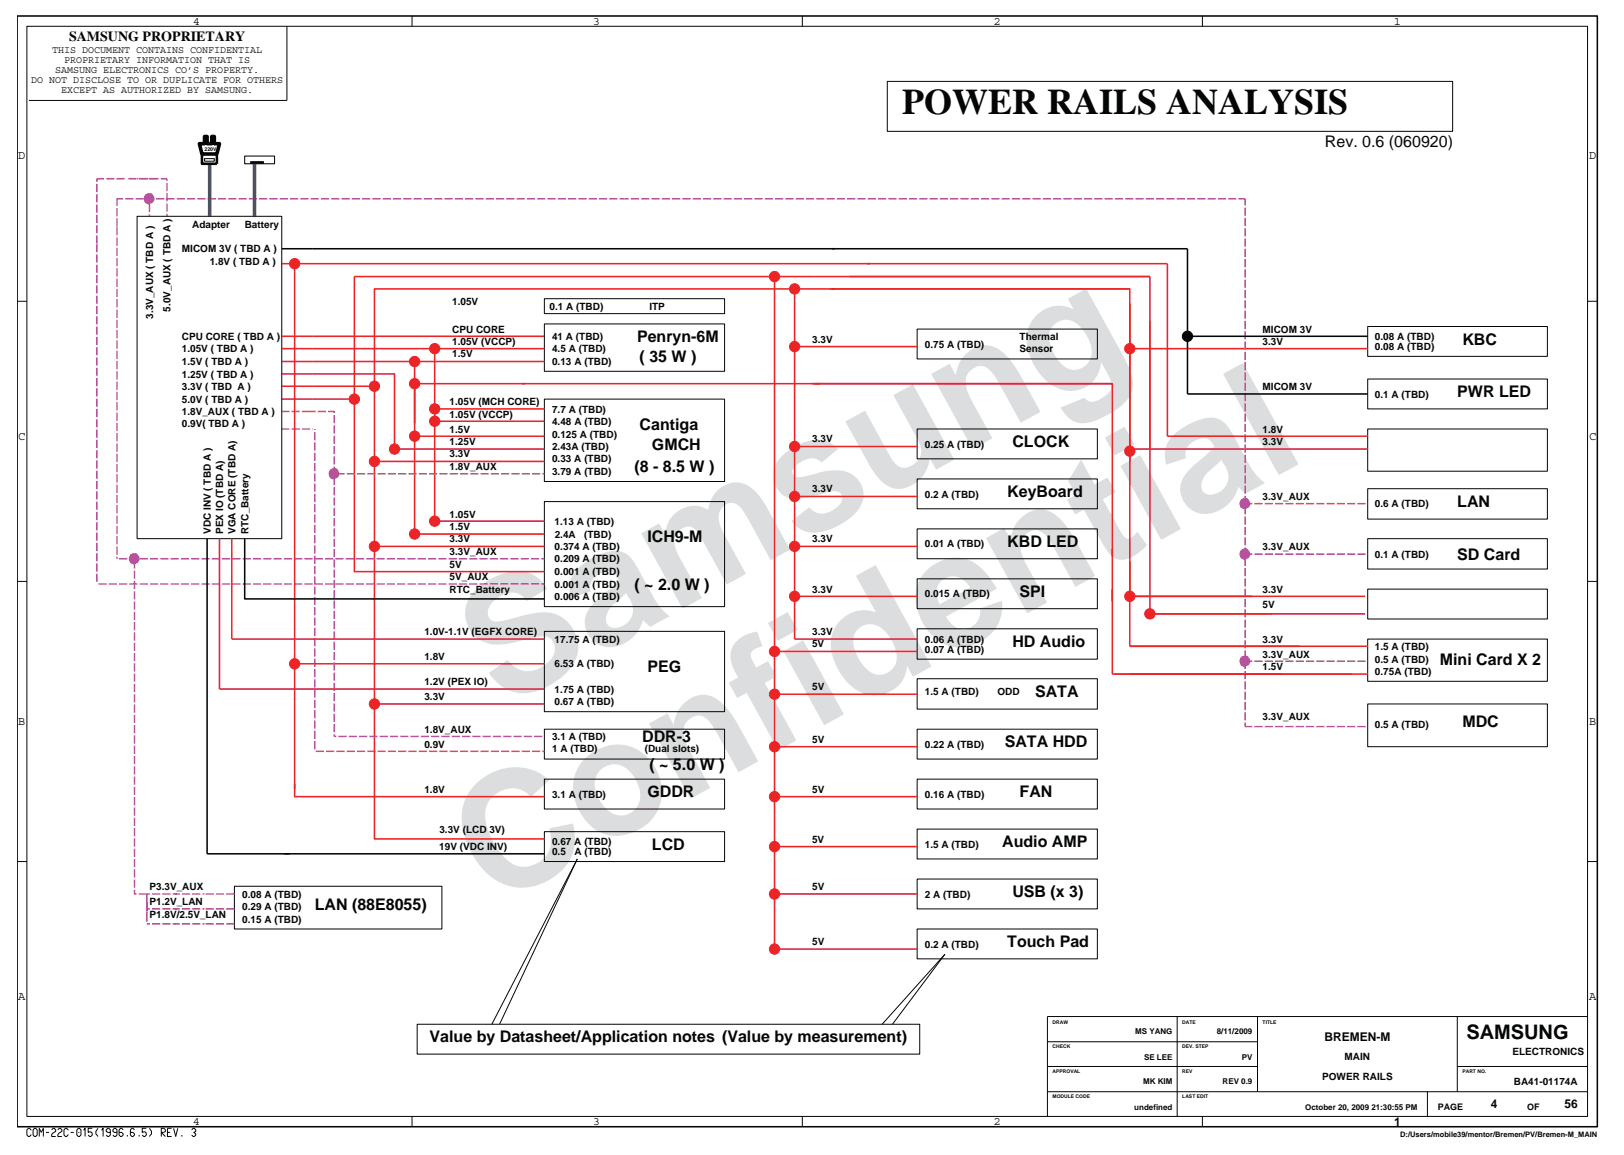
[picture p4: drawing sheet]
<svg xmlns="http://www.w3.org/2000/svg" width="267mm" height="190mm" viewBox="0 0 267 190" stroke-linecap="round" stroke-linejoin="round" font-family="sans-serif">
<path d="M2.8 2.6h259.9v182.7h-259.9zM46.3 40.9h149M195.3 55.3h29.6M46.8 140.4h42.7" fill="none" stroke="#040505" stroke-width=".25"/>
<g fill="none" stroke="#040505" stroke-width=".16">
<path d="M4.4 4.3h256.6v179.3h-256.6zM47.2 4.3v12.2h-42.4M67.8 2.6v1.7M131.9 2.6v1.7M145.9 13.4h93v8.2h-93zM197.7 2.6v1.7M2.8 49.5h1.6M89.5 53.3h29.6v7.7h-29.6zM150.8 54.1h29.6v4.9h-29.6zM224.9 53.7h29.5v4.9h-29.5zM261 49.5h1.7M89.5 65.6h29.6v13.6h-29.6z"/>
<path d="M150.8 70.5h29.6v4.9h-29.6zM150.8 78.7h29.6v5h-29.6zM224.9 70.5h29.5v7h-29.5zM224.9 62.3h29.5v4.9h-29.5zM2.8 95.6h1.6M89.5 82.5h29.6v17.2h-29.6zM150.8 95.2h29.6v4.9h-29.6zM150.8 87h29.6v4.9h-29.6zM224.9 80.4h29.5v4.9h-29.5zM224.9 88.6h29.5v5h-29.5zM224.9 96.9h29.5v4.9h-29.5zM261 95.6h1.7"/>
<path d="M89.5 103.8h29.6v13.2h-29.6zM89.5 119.9h29.6v4.9h-29.6zM150.8 111.6h29.6v5h-29.6zM150.8 119.9h29.6v4.9h-29.6zM150.8 103.4h29.6v5h-29.6zM224.9 115.7h29.5v7.1h-29.5zM224.9 105.1h29.5v6.9h-29.5zM89.5 128.1h29.6v4.9h-29.6zM89.5 136.7h29.6v5h-29.6zM150.8 128.1h29.6v4.9h-29.6zM150.8 136.3h29.6v4.9h-29.6zM2.8 141.7h1.6"/>
<path d="M150.8 144.5h29.6v4.9h-29.6zM150.8 152.7h29.6v5h-29.6zM261 141.7h1.7M68.6 168.4h82.6v4.9h-82.6zM172.2 175.3h34.6M172.2 179.5h88.8M172.2 171.3h34.6M193.6 167.1v16.5M206.8 167.1v12.4M234.7 179.5v4.1M239.6 175.3h21.4M239.6 167.1v12.4"/>
<path d="M261 167.1h-88.8v16.5M67.8 183.6v1.7M131.9 183.6v1.7M197.7 183.6v1.7"/>
</g>
<g fill="none" stroke="#ec2426" stroke-width=".25">
<path d="M46.3 55.3h43.2M46.3 59.4h43.2M46.3 43.4h96.7M46.3 57.3h43.2M68.2 59.4v28.4h21.3M71.5 57.3v28.4h18M127.4 45.5v110.5h23.4M130.7 47.5v57.6h20.1M130.7 57h20.1M134 45.5h-75.7v20.5M136.8 47.5h49M137.3 47.5h-75.7v16.4"/>
<path d="M185.8 57.3h39.1M46.3 63.5h15.3v12.4M46.3 61.5h18.6v12.3h24.6M46.3 65.6h12v28.4h31.2M61.6 75.9h27.9M61.6 75.9v39.8h27.9M68.2 71.7h21.3M71.5 67.2h18M71.5 69.3h18M130.7 73.4h20.1M185.8 73.8h39.1M61.6 89.8h27.9"/>
<path d="M130.7 89.8h20.1M130.7 98h20.1M130.7 81.6h20.1M48.4 107.1v2h41.1M48.4 109.1v20.6M127.4 107.1h23.4M127.4 114.1h23.4M185.8 106.3h39.1M48.4 128.9v2.1h41.1M127.4 139.2h23.4M127.4 122.8h23.4M127.4 131h23.4"/>
<path d="M127.4 147h23.4"/>
</g>
<g fill="none" stroke="#b8529f" stroke-width=".25">
<path d="M15.9 39.7v.1M19.2 34.2v1.4M19.2 35.9v1.4M19.2 37.3v1.4M19.2 39v1.4M20.3 32.7h-1.1v1.2M20.6 32.7h1.3M22.3 32.7h1.3M24 32.7h1.3M25.7 32.7h1.3M27.4 32.7h1.3M29.1 32.7h1.3"/>
<path d="M30.8 32.7h1.3M32.4 32.7h1.4M34.1 32.7h1.4M35.8 32.7h1.4M37.5 32.7h1.4M39.2 32.7h1.4M40.9 32.7h1.4M42.6 32.7h1.4M44.3 32.7h1.4M46 32.7h1.3M47.7 32.7h1.3M49.4 32.7h1.3"/>
<path d="M51.1 32.7h1.3M52.8 32.7h1.3M54.5 32.7h1.3M56.2 32.7h1.3M57.8 32.7h1.4M59.5 32.7h1.4M61.2 32.7h1.4M62.9 32.7h1.4M64.6 32.7h1.4M66.3 32.7h1.4M68 32.7h1.4M69.7 32.7h1.4"/>
<path d="M71.4 32.7h1.3M73.1 32.7h1.3M74.8 32.7h1.3M76.5 32.7h1.3M78.2 32.7h1.3M79.9 32.7h1.3M81.6 32.7h1.3M83.2 32.7h1.4M84.9 32.7h1.4M86.6 32.7h1.4M88.3 32.7h1.4M90 32.7h1.4"/>
<path d="M91.7 32.7h1.4M93.4 32.7h1.4M95.1 32.7h1.4M96.8 32.7h1.3M98.5 32.7h1.3M100.2 32.7h1.3M101.9 32.7h1.5M103.7 32.7h1.4M105.4 32.7h1.4M107.1 32.7h1.4M108.8 32.7h1.4M110.5 32.7h1.4"/>
<path d="M112.2 32.7h1.4M113.9 32.7h1.4M115.6 32.7h1.3M117.3 32.7h1.3M119 32.7h1.3M120.7 32.7h1.3M122.4 32.7h1.3M124.1 32.7h1.3M125.7 32.7h1.4M127.4 32.7h1.4M129.1 32.7h1.4M130.8 32.7h1.4"/>
<path d="M132.5 32.7h1.4M134.2 32.7h1.4M135.9 32.7h1.4M137.6 32.7h1.4M139.3 32.7h1.4M141 32.7h1.3M142.7 32.7h1.3M144.4 32.7h1.3M146.1 32.7h1.3M147.8 32.7h1.3M149.5 32.7h1.3M151.1 32.7h1.4"/>
<path d="M152.8 32.7h1.4M154.5 32.7h1.4M156.2 32.7h1.4M157.9 32.7h1.4M159.6 32.7h1.4M161.3 32.7h1.4M163 32.7h1.4M164.7 32.7h1.4M166.4 32.7h1.3M168.1 32.7h1.3M169.8 32.7h1.3M171.5 32.7h1.3"/>
<path d="M173.2 32.7h1.3M174.9 32.7h1.3M176.5 32.7h1.4M178.2 32.7h1.4M179.9 32.7h1.4M181.6 32.7h1.4M183.3 32.7h1.4M185 32.7h1.4M186.7 32.7h1.4M188.4 32.7h1.4M190.1 32.7h1.4M191.8 32.7h1.3"/>
<path d="M193.5 32.7h1.3M195.2 32.7h1.3M196.9 32.7h1.3M198.6 32.7h1.3M200.3 32.7h1.3M201.9 32.7h1.4M203.6 32.7h1.1v1.1M204.7 34.1v1.4M204.7 35.8v1.4M204.7 37.5v1.4M204.7 39.2v1.4M15.9 40.1v1.4"/>
<path d="M15.9 41.8v1.4M15.9 43.5v1.4M15.9 45.2v1.4M15.9 46.9v1.4M15.9 48.6v1.4M15.9 50.3v1.4M15.9 52v1.3M15.9 53.7v1.3M15.9 55.4v1.3M15.9 57.1v1.3M15.9 58.8v1.3M19.2 40.7v1.4"/>
<path d="M19.2 42.4v1.4M19.2 44.1v1.4M19.2 45.8v1.4M19.2 47.5v1.4M19.2 49.2v1.4M19.2 50.9v1.3M19.2 52.6v1.3M19.2 54.3v1.3M19.2 56v1.3M19.2 57.7v1.3M19.2 59.4v1.3M204.7 40.9v1.4"/>
<path d="M204.7 42.6v1.3M204.7 44.3v1.3M204.7 46v1.3M204.7 47.7v1.3M204.7 49.4v1.3M204.7 51.1v1.3M204.7 52.8v1.3M204.7 54.4v1.4M204.7 56.1v1.4M204.7 57.8v1.4M204.7 59.5v1.4M15.9 60.5v1.3"/>
<path d="M15.9 62.2v1.3M15.9 63.8v1.4M15.9 65.5v1.4M15.9 67.2v1.4M15.9 68.9v1.4M15.9 70.6v1.4M15.9 72.3v1.4M15.9 74v1.4M15.9 75.7v1.4M15.9 77.4v1.3M15.9 79.1v1.3M19.2 61v1.4"/>
<path d="M19.2 62.7v1.4M19.2 64.4v1.4M19.2 66.1v1.4M19.2 67.8v1.4M19.2 69.5v1.4M19.2 71.2v1.4M19.2 72.9v1.4M19.2 74.6v1.4M19.2 76.3v1.3M19.2 78v1.3M19.2 79.7v1.3M46.3 70.5h1.3"/>
<path d="M46.3 67.7h1.3M47.9 70.5h1.4M47.9 67.7h1.4M49.6 70.5h1.4M49.6 67.7h1.4M51.3 70.5h.1M51.8 70.5v.2M51.8 71v1.4M51.8 72.7v1.4M51.8 74.4v1.4M51.8 76.1v1.4M51.8 77.8v1.4"/>
<path d="M51.8 79.5v1.4M55.3 77.9h1.4M57 77.9h1.4M58.7 77.9h1.3M60.4 77.9h1.3M62.1 77.9h1.3M63.8 77.9h1.3M65.5 77.9h1.3M67.2 77.9h1.3M68.9 77.9h1.3M70.5 77.9h1.4M72.2 77.9h1.4"/>
<path d="M73.9 77.9h1.4M75.6 77.9h1.4M77.3 77.9h1.4M79 77.9h1.4M80.7 77.9h1.4M82.4 77.9h1.4M84.1 77.9h1.3M85.8 77.9h1.3M87.5 77.9h1.3M89.2 77.9h.3M204.7 61.2v1.4M204.7 62.9v1.4"/>
<path d="M204.7 64.6v1.4M204.7 66.3v1.4M204.7 68v1.3M204.7 69.7v1.3M204.7 71.4v1.3M204.7 73.1v1.3M204.7 74.8v1.3M204.7 76.5v1.3M204.7 78.2v1.3M204.7 79.8v1.4M15.9 80.8v1.3M15.9 82.5v1.3"/>
<path d="M15.9 84.2v1.3M15.9 85.9v1.3M15.9 87.6v1.3M15.9 89.2v1.4M15.9 90.9v1.4M15.9 92.6v1.4M15.9 94.3v1.4M16.2 96h1.3M17.9 96h1.3M19.2 81.4v1.3M19.2 83.1v1.3M19.2 84.8v1.3"/>
<path d="M19.2 86.4v1.4M19.2 88.1v1.4M19.2 89.8v1.4M19.2 91.5v.4M19.6 91.9h1.3M19.6 96h1.3M21.3 91.9h1.3M21.3 96h1.3M23 91.9h1.3M23 96h1.3M24.7 91.9h1.3M24.7 96h1.3"/>
<path d="M26.4 91.9h1.3M26.4 96h1.3M28 91.9h1.4M28 96h1.4M29.7 91.9h1.4M29.7 96h1.4M31.4 91.9h1.4M31.4 96h1.4M33.1 91.9h1.4M33.1 96h1.4M34.8 91.9h1.4M34.8 96h1.4"/>
<path d="M36.5 91.9h1.4M36.5 96h1.4M38.2 91.9h1.4M38.2 96h1.4M39.9 91.9h1.4M39.9 96h1.4M41.6 91.9h1.3M41.6 96h1.3M43.3 91.9h1.3M43.3 96h1.3M45 91.9h1.3M45 96h1.3"/>
<path d="M46.7 91.9h1.3M46.7 96h1.3M48.4 91.9h1.3M48.4 96h1.3M50.1 91.9h1.3M50.1 96h1.3M51.8 81.2v1.4M51.8 82.9v1.3M51.8 84.6v1.3M51.8 86.3v1.3M51.8 88v1.3M51.8 89.7v1.3"/>
<path d="M51.8 91.4v1.3M51.8 93.1v1.3M51.8 94.7v1.4M51.8 96.4v1.4M51.8 98.1v1.4M51.8 99.8v1.4M51.8 91.9h1.3M51.8 96h1.3M53.4 91.9h1.4M53.4 96h1.4M55.1 91.9h1.4M55.1 96h1.4"/>
<path d="M56.8 91.9h1.4M56.8 96h1.4M58.5 91.9h1.4M58.5 96h1.4M60.2 91.9h1.4M60.2 96h1.4M61.9 91.9h1.4M61.9 96h1.4M63.6 91.9h1.4M63.6 96h1.4M65.3 91.9h1.4M65.3 96h1.4"/>
<path d="M67 91.9h1.3M67 96h1.3M68.7 91.9h1.3M68.7 96h1.3M70.4 91.9h1.3M70.4 96h1.3M72.1 91.9h1.3M72.1 96h1.3M73.8 91.9h1.3M73.8 96h1.3M75.5 91.9h1.3M75.5 96h1.3"/>
<path d="M77.2 91.9h1.3M77.2 96h1.3M78.8 91.9h1.4M78.8 96h1.4M80.5 91.9h1.4M80.5 96h1.4M82.2 91.9h1.4M82.2 96h1.4M83.9 91.9h1.4M83.9 96h1.4M85.6 91.9h1.4M85.6 96h1.4"/>
<path d="M87.3 91.9h1.4M87.3 96h1.4M89 91.9h.5M89 96h.5M204.7 81.5v1.4M204.7 83.2v1.4M204.7 84.9v1.4M204.7 86.6v1.4M204.7 88.3v1.4M204.7 90v1.4M204.7 91.7v1.4M204.7 93.4v1.3"/>
<path d="M204.7 95.1v1.3M204.7 96.8v1.3M204.7 98.5v1.3M204.7 91.1h1.2M204.7 82.8h1.2M206.3 91.1h1.3M206.3 82.8h1.3M208 91.1h1.3M208 82.8h1.3M209.7 91.1h1.3M209.7 82.8h1.3M211.3 91.1h1.4"/>
<path d="M211.3 82.8h1.4M213 91.1h1.4M213 82.8h1.4M214.7 91.1h1.4M214.7 82.8h1.4M216.4 91.1h1.4M216.4 82.8h1.4M218.1 91.1h1.4M218.1 82.8h1.4M219.8 91.1h1.4M219.8 82.8h1.4M221.5 91.1h1.4"/>
<path d="M221.5 82.8h1.4M223.2 91.1h1.4M223.2 82.8h1.4M51.8 101.5v1.4M51.8 103.2v1.4M51.8 104.9v1.4M51.8 106.6v1.4M51.8 108.3v1.3M51.8 110v1.3M51.8 111.7v1.3M51.8 113.4v1.3M51.8 115.1v1.3"/>
<path d="M51.8 116.8v1.3M51.8 118.5v1.3M204.7 100.2v1.3M204.7 101.9v1.3M204.7 103.6v1.3M204.7 105.2v1.4M204.7 106.9v1.4M204.7 108.6v1.4M204.7 110.3v1.4M204.7 112v1.4M204.7 113.7v1.4M204.7 115.4v1.4"/>
<path d="M204.7 117.1v1.4M204.7 118.8v.7h1.2M204.7 108.7h1.2M206.3 119.5h1.3M206.3 108.7h1.3M208 119.5h1.3M208 108.7h1.3M209.7 119.5h1.3M209.7 108.7h1.3M211.3 119.5h1.4M211.3 108.7h1.4M213 119.5h1.4"/>
<path d="M213 108.7h1.4M214.7 119.5h1.4M214.7 108.7h1.4M216.4 119.5h1.4M216.4 108.7h1.4M218.1 119.5h1.4M218.1 108.7h1.4M219.8 119.5h1.4M219.8 108.7h1.4M221.5 119.5h1.4M221.5 108.7h1.4M223.2 119.5h1.4"/>
<path d="M223.2 108.7h1.4M51.8 120.1v1.4M51.8 121.8v1.4M51.9 123.5h1.4M53.6 123.5h1.4M55.3 123.5h1.4M57 123.5h1.4M58.7 123.5h1.3M60.4 123.5h1.3M62.1 123.5h1.3M63.8 123.5h1.3M65.5 123.5h1.3"/>
<path d="M67.2 123.5h1.3M68.9 123.5h1.3M70.5 123.5h1.4M72.2 123.5h1.4M73.9 123.5h1.4M75.6 123.5h1.4M77.3 123.5h1.4M79 123.5h1.4M80.7 123.5h1.4M82.4 123.5h1.4M84.1 123.5h1.3M85.8 123.5h1.3"/>
<path d="M87.5 123.5h1.3M89.2 123.5h.3"/>
</g>
<circle cx="68.2" cy="59.4" r=".85" fill="#ec2426"/>
<circle cx="68.2" cy="59.4" r=".85" fill="none" stroke="#ec2426" stroke-width=".16"/>
<circle cx="48.4" cy="43.4" r=".85" fill="#ec2426"/>
<circle cx="48.4" cy="43.4" r=".85" fill="none" stroke="#ec2426" stroke-width=".16"/>
<circle cx="24.6" cy="32.7" r=".85" fill="#a05f9f"/>
<path d="M25.1 32h-.1a.66 .66 0 0 0-1 .1l-.3 .3v.5l.3 .5 .6 .1" fill="none" stroke="#b8529f" stroke-width=".16"/>
<circle cx="71.5" cy="57.3" r=".85" fill="#ec2426"/>
<circle cx="71.5" cy="57.3" r=".85" fill="none" stroke="#ec2426" stroke-width=".16"/>
<circle cx="71.5" cy="67.2" r=".85" fill="#ec2426"/>
<circle cx="71.5" cy="67.2" r=".85" fill="none" stroke="#ec2426" stroke-width=".16"/>
<circle cx="71.5" cy="69.3" r=".85" fill="#ec2426"/>
<circle cx="71.5" cy="69.3" r=".85" fill="none" stroke="#ec2426" stroke-width=".16"/>
<circle cx="71.5" cy="85.7" r=".85" fill="#ec2426"/>
<circle cx="71.5" cy="85.7" r=".85" fill="none" stroke="#ec2426" stroke-width=".16"/>
<circle cx="68.2" cy="71.7" r=".85" fill="#ec2426"/>
<circle cx="68.2" cy="71.7" r=".85" fill="none" stroke="#ec2426" stroke-width=".16"/>
<circle cx="68.2" cy="87.8" r=".85" fill="#ec2426"/>
<circle cx="68.2" cy="87.8" r=".85" fill="none" stroke="#ec2426" stroke-width=".16"/>
<circle cx="64.9" cy="73.8" r=".85" fill="#ec2426"/>
<circle cx="64.9" cy="73.8" r=".85" fill="none" stroke="#ec2426" stroke-width=".16"/>
<circle cx="61.6" cy="63.5" r=".85" fill="#ec2426"/>
<circle cx="61.6" cy="63.5" r=".85" fill="none" stroke="#ec2426" stroke-width=".16"/>
<circle cx="61.6" cy="75.9" r=".85" fill="#ec2426"/>
<circle cx="61.6" cy="75.9" r=".85" fill="none" stroke="#ec2426" stroke-width=".16"/>
<circle cx="61.6" cy="89.8" r=".85" fill="#ec2426"/>
<circle cx="61.6" cy="89.8" r=".85" fill="none" stroke="#ec2426" stroke-width=".16"/>
<circle cx="61.6" cy="115.7" r=".85" fill="#ec2426"/>
<circle cx="61.6" cy="115.7" r=".85" fill="none" stroke="#ec2426" stroke-width=".16"/>
<circle cx="58.3" cy="65.6" r=".85" fill="#ec2426"/>
<circle cx="58.3" cy="65.6" r=".85" fill="none" stroke="#ec2426" stroke-width=".16"/>
<circle cx="55" cy="77.9" r=".85" fill="#a05f9f"/>
<path d="M55.5 77.2h-.1a.66 .66 0 0 0-1 .1l-.3 .3v.6l.3 .4 .6 .1" fill="none" stroke="#b8529f" stroke-width=".16"/>
<circle cx="127.4" cy="45.5" r=".85" fill="#ec2426"/>
<circle cx="127.4" cy="45.5" r=".85" fill="none" stroke="#ec2426" stroke-width=".16"/>
<circle cx="130.7" cy="47.5" r=".85" fill="#ec2426"/>
<circle cx="130.7" cy="47.5" r=".85" fill="none" stroke="#ec2426" stroke-width=".16"/>
<circle cx="195.3" cy="55.3" r=".85" fill="#040505"/>
<circle cx="195.3" cy="55.3" r=".85" fill="none" stroke="#040505" stroke-width=".16"/>
<circle cx="185.8" cy="57.3" r=".85" fill="#ec2426"/>
<circle cx="185.8" cy="57.3" r=".85" fill="none" stroke="#ec2426" stroke-width=".16"/>
<circle cx="185.8" cy="74.2" r=".85" fill="#ec2426"/>
<circle cx="185.8" cy="74.2" r=".85" fill="none" stroke="#ec2426" stroke-width=".16"/>
<circle cx="204.7" cy="108.7" r=".85" fill="#a05f9f"/>
<path d="M205.3 108a.86 .86 0 0 0-1.4 .5v.5l.2 .3 .4 .3h.2" fill="none" stroke="#b8529f" stroke-width=".16"/>
<circle cx="204.7" cy="91.1" r=".85" fill="#a05f9f"/>
<path d="M205.3 90.4h-.1a.66 .66 0 0 0-1 .1l-.3 .4v.5l.3 .4 .5 .2" fill="none" stroke="#b8529f" stroke-width=".16"/>
<circle cx="204.7" cy="82.8" r=".85" fill="#a05f9f"/>
<path d="M205.3 82.1a.86 .86 0 0 0-1.4 .5v.5l.2 .3 .4 .3h.2" fill="none" stroke="#b8529f" stroke-width=".16"/>
<circle cx="130.7" cy="57" r=".85" fill="#ec2426"/>
<circle cx="130.7" cy="57" r=".85" fill="none" stroke="#ec2426" stroke-width=".16"/>
<circle cx="130.7" cy="73.4" r=".85" fill="#ec2426"/>
<circle cx="130.7" cy="73.4" r=".85" fill="none" stroke="#ec2426" stroke-width=".16"/>
<circle cx="130.7" cy="81.6" r=".85" fill="#ec2426"/>
<circle cx="130.7" cy="81.6" r=".85" fill="none" stroke="#ec2426" stroke-width=".16"/>
<circle cx="130.7" cy="89.8" r=".85" fill="#ec2426"/>
<circle cx="130.7" cy="89.8" r=".85" fill="none" stroke="#ec2426" stroke-width=".16"/>
<circle cx="130.7" cy="98" r=".85" fill="#ec2426"/>
<circle cx="130.7" cy="98" r=".85" fill="none" stroke="#ec2426" stroke-width=".16"/>
<circle cx="127.4" cy="107.1" r=".85" fill="#ec2426"/>
<circle cx="127.4" cy="107.1" r=".85" fill="none" stroke="#ec2426" stroke-width=".16"/>
<circle cx="127.4" cy="114.1" r=".85" fill="#ec2426"/>
<circle cx="127.4" cy="114.1" r=".85" fill="none" stroke="#ec2426" stroke-width=".16"/>
<circle cx="127.4" cy="122.8" r=".85" fill="#ec2426"/>
<circle cx="127.4" cy="122.8" r=".85" fill="none" stroke="#ec2426" stroke-width=".16"/>
<circle cx="127.4" cy="131" r=".85" fill="#ec2426"/>
<circle cx="127.4" cy="131" r=".85" fill="none" stroke="#ec2426" stroke-width=".16"/>
<circle cx="127.4" cy="139.2" r=".85" fill="#ec2426"/>
<circle cx="127.4" cy="139.2" r=".85" fill="none" stroke="#ec2426" stroke-width=".16"/>
<circle cx="127.4" cy="147" r=".85" fill="#ec2426"/>
<circle cx="127.4" cy="147" r=".85" fill="none" stroke="#ec2426" stroke-width=".16"/>
<circle cx="127.4" cy="156" r=".85" fill="#ec2426"/>
<circle cx="127.4" cy="156" r=".85" fill="none" stroke="#ec2426" stroke-width=".16"/>
<path d="M48.4 43.4v63.7M134 45.5h55.1M142.6 43.4h49.4v28.3h32.9M86.3 63.1h-18.1v6.6M61.6 115.7v22.2h27.9" fill="none" stroke="#ec2426" stroke-width=".25"/>
<g fill="none" stroke="#b8529f" stroke-width=".25">
<path d="M15.9 29.4v.5M15.9 30.2v1.4M15.9 31.9v1.4M15.9 33.6v1.4M15.9 35.3v1.4M15.9 37v1.4M15.9 38.7v1.4M24.6 32.7v.5M24.6 33.5v1.4M24.6 35.2v.4M27.5 29.4v.3M27.5 30.1v1.3"/>
<path d="M27.5 31.8v1.3M27.5 33.4v1.4M27.5 35.1v.5"/>
</g>
<path d="M89.5 49.1h29.6v2.5h-29.6z" fill="none" stroke="#040505" stroke-width=".16"/>
<path d="M195.3 40.9v23.9h29.6" fill="none" stroke="#040505" stroke-width=".25"/>
<circle cx="48.4" cy="109.1" r=".85" fill="#ec2426"/>
<circle cx="48.4" cy="109.1" r=".85" fill="none" stroke="#ec2426" stroke-width=".16"/>
<g fill="none" stroke="#b8529f" stroke-width=".25">
<path d="M50.9 67.7h1M52.3 67.7h1.3M54 67.7h1v.2M55 68.2v1.4M55 69.9v1.4M55 71.6v1.4M55 73.3v1.4M55 75v1.4M55 76.7v1.4M55 78.4v1.4M55 80.1v1.4M55 81.8v1.3"/>
<path d="M55 83.5v1.3M55 85.2v1.3M55 86.9v1.3M55 88.6v1.3M55 90.3v1.3M55 92v1.3M55 93.6v1.4M55 95.3v1.4M55 97v1.4M55 98.7v1.4M55 100.4v1.4M55 102.1v1.4"/>
<path d="M55 103.8v1.4M55 105.5v1.4M55 107.2v1.3M55 108.9v1.3M55 110.6v1.3M55 112.3v1.3M55 114v1.3M55 115.7v1.3M55 117.4v1.3M55 119v1.4M55 120.7v.4h.3M55.6 121.1h1.4"/>
<path d="M57.3 121.1h1.4M59 121.1h1.4M60.7 121.1h1.4M62.4 121.1h1.4M64.1 121.1h1.4M65.8 121.1h1.4M67.5 121.1h1.4M69.2 121.1h1.3M70.9 121.1h1.3M72.6 121.1h1.3M74.3 121.1h1.3M76 121.1h1.3"/>
<path d="M77.7 121.1h1.3M79.4 121.1h1.3M81 121.1h1.4M82.7 121.1h1.4M84.4 121.1h1.4M86.1 121.1h1.4M87.8 121.1h1.4"/>
</g>
<path d="M34.5 26.9v8.7M41.8 26.9v8.7" fill="none" stroke="#3a53a4" stroke-width=".59"/>
<path d="M33.6 26.1h1.6v.4h-1.6zM40.2 25.7h4.9v1.2h-4.9z" fill="none" stroke="#040505" stroke-width=".17"/>
<path d="M33.6 22.4h.5v1.2h.7v-1.2h.4v1.2h.9l-.4 1.7h-2.5l-.4-1.7h.8zM41.4 26.5v.4M41.8 26.5v.4M42.3 26.5v.4M42.7 26.5v.4M43.1 26.5v.4" fill="none" stroke="#040505" stroke-width=".59"/>
<path d="M33.2 25.3v1.6h2.5v-1.6" fill="none" stroke="#040505" stroke-width=".42"/>
<path d="M22.5 35.6h23.8v53h-23.8zM38.5 145.7h34.2v7h-34.2zM82.1 168.4l12.8-27.2-14 27.2M145.1 168.4l10.3-11.5-8.7 11.5" fill="none" stroke="#040505" stroke-width=".16"/>
<path d="M34.1 88.6v51.8h13.5M40.2 88.6v9.9h49.3" fill="none" stroke="#040505" stroke-width=".25"/>
<path d="M36.1 88.6v24.7h53.4M38.1 88.6v16.5h51.4" fill="none" stroke="#ec2426" stroke-width=".25"/>
<circle cx="22.1" cy="91.9" r=".85" fill="#a05f9f"/>
<path d="M22.6 91.2a.86 .86 0 0 0-1.3 .4v.5l.1 .4 .5 .2h.2" fill="none" stroke="#b8529f" stroke-width=".16"/>
<g fill="none" stroke="#b8529f" stroke-width=".25">
<path d="M22.1 92.3v1.2M22.1 93.8v1.4M22.1 95.5v1.4M22.1 97.2v1.4M22.1 98.9v1.4M22.1 100.6v1.3M22.1 102.3v1.3M22.1 104v1.3M22.1 105.7v1.3M22.1 107.4v1.3M22.1 109.1v1.3M22.1 110.7v1.4"/>
<path d="M22.1 112.4v1.4M22.1 114.1v1.4M22.1 115.8v1.4M22.1 117.5v1.4M22.1 119.2v1.4M22.1 120.9v1.4M22.1 122.6v1.4M22.1 124.3v1.4M22.1 126v1.3M22.1 127.7v1.3M22.1 129.4v1.3M22.1 131.1v1.3"/>
<path d="M22.1 132.8v1.3M22.1 134.5v1.3M22.1 136.1v1.4M22.1 137.8v1.4M22.1 139.5v1.4M22.1 146.3v.7h.4M22.1 141.2v1.4M22.1 142.9v1.4M22.1 144.6v1.4M22.8 147h1.9M24.1 149.4h.6M24.1 151.9h.6"/>
<path d="M24.1 147v2.9M24.1 149.9v1.7M25 147h1.4M25 149.4h1.4M25 151.9h1.4M26.7 147h1.3M26.7 149.4h1.3M26.7 151.9h1.3M28.4 147h1.2M28.4 149.4h1.2M28.4 151.9h1.2M29.9 147h1.4"/>
<path d="M29.9 149.4h1.4M29.9 151.9h1.4M31.6 147h1.4M31.6 149.4h1.4M31.6 151.9h1.4M33.3 151.9h.3M33.3 147h.3M33.3 149.4h.3M33.8 147h1.4M33.8 149.4h1.4M33.8 151.9h1.4M35.5 147h1.3"/>
<path d="M35.5 149.4h1.3M35.5 151.9h1.3M37.2 147h1.3M37.2 149.4h1.3M37.2 151.9h1.3"/>
</g>
<path d="M185.4 98h39.1M188.7 100.9h35.8" fill="none" stroke="#ec2426" stroke-width=".25"/>
<circle cx="189.1" cy="100.9" r=".85" fill="#ec2426"/>
<circle cx="189.1" cy="100.9" r=".85" fill="none" stroke="#ec2426" stroke-width=".16"/>
<circle cx="185.8" cy="98" r=".85" fill="#ec2426"/>
<circle cx="185.8" cy="98" r=".85" fill="none" stroke="#ec2426" stroke-width=".16"/>
<path d="M15.9 29.4h1.2M17.5 29.4h1.3M19.2 29.4h1.3M21.1 29.4h1.4M22.5 29.4h.2M22.8 29.4h1.6M24.5 29.4h1.6M26.4 29.4h1.1" fill="none" stroke="#b8529f" stroke-width=".25"/>
<circle cx="68.2" cy="63.1" r=".85" fill="#ec2426"/>
<circle cx="68.2" cy="63.1" r=".85" fill="none" stroke="#ec2426" stroke-width=".16"/>
<path d="M136.4 47.5h49.4v28.4M139.7 45.5h49.4v55.4h20.1M185.8 50v56.3h27.9M85.9 63.1h97M134 63.1h48.9v28.3M182.9 90.3v20.5h42M185.8 98h20.1" fill="none" stroke="#ec2426" stroke-width=".25"/>
<g fill="none" stroke="#040505" stroke-width=".16">
<path d="M5.1 185.8l-.3-.3h-.1l-.3 .3v.8l.3 .3h.1l.3-.4M5.7 185.5h.2l.2 .3v.8l-.2 .3h-.2l-.3-.3v-.8zM6.5 186.9v-1.4l.3 .7 .3-.7v1.4M7.6 186.2h.5M8.5 185.8l.2-.3h.2l.3 .3v.2l-.5 .3-.2 .3v.3h.7M9.5 185.8l.3-.3h.1l.3 .3v.2l-.4 .3-.3 .3v.3h.7M11.2 185.8l-.3-.3h-.1l-.3 .3v.8l.3 .3h.1l.3-.4M11.6 186.2h.5M12.9 185.5h.2l.2 .3v.8l-.2 .3h-.2l-.3-.3v-.8zM13 186.1v.2M13.7 185.8l.3-.3v1.4M15.2 185.5h-.7v.7l.4-.1 .2 .1 .1 .2v.2l-.3 .3h-.1l-.3-.3"/>
<path d="M16.1 185.5a.82 .82 0 0 0 0 1.4M16.7 185.8l.3-.3v1.4M18.1 186.2h-.4l-.2-.2v-.2l.2-.3h.2l.2 .3v.8l-.2 .3h-.2l-.2-.3M19.2 186.2h-.4l-.2-.2v-.2l.2-.3h.2l.2 .3v.8l-.2 .3h-.2l-.2-.3M20.3 185.8l-.3-.3h-.2l-.2 .3v.8l.2 .3h.2l.3-.3v-.2l-.3-.2h-.4M20.9 186.6v.3M22.1 185.8l-.2-.3h-.2l-.3 .3v.8l.3 .3h.2l.2-.3v-.2l-.2-.2h-.5M22.9 186.6v.3M24.1 185.5h-.7v.7l.4-.1 .2 .1 .1 .2v.2l-.3 .3h-.2l-.2-.3M24.6 185.5a.82 .82 0 0 1 0 1.4M26.5 186.9v-1.4h.4l.3 .3v.2l-.3 .2h-.4l.7 .7M27.5 186.2h.5"/>
<path d="M28.2 185.5h-.7v1.4h.7M28.6 185.5l.3 1.4 .3-1.4M29.9 186.6v.3M31.5 185.8l.3-.3h.1l.3 .3v.2l-.3 .2 .3 .2v.2l-.3 .3h-.1l-.3-.3"/>
</g>
<g font-size="26.5" fill="#dcddde">
<text x="82.4" y="116.5" transform="rotate(-29 82.4 116.5)">Samsung</text>
<text x="81.1" y="149.2" transform="rotate(-29 81.1 149.2)">Confidential</text>
</g>
<text font-size="5.9" fill="#040505" x="148.4" y="18.7">POWER RAILS ANALYSIS</text>
<text font-size="3.3" fill="#040505" x="241.1" y="170.8">SAMSUNG</text>
<g font-size="2.6" fill="#040505">
<text x="217.9" y="24.2">Rev. 0.6 (060920)</text>
<text x="104.8" y="56.3">Penryn-6M</text>
<text x="105.2" y="59.6">( 35 W )</text>
<text x="240.5" y="56.7">KBC</text>
<text x="239.6" y="65.3">PWR LED</text>
<text x="105.2" y="70.6">Cantiga</text>
<text x="104.3" y="77.7">(8 - 8.5 W )</text>
<text x="107.2" y="73.9">GMCH</text>
<text x="166.5" y="73.5">CLOCK</text>
<text x="165.6" y="81.7">KeyBoard</text>
<text x="239.6" y="83.4">LAN</text>
<text x="106.4" y="89.2">ICH9-M</text>
<text x="165.6" y="89.9">KBD LED</text>
<text x="239.6" y="92.1">SD Card</text>
<text x="104.3" y="97">( ~ 2.0 W )</text>
<text x="167.7" y="98.2">SPI</text>
<text x="166.5" y="106.5">HD Audio</text>
<text x="106.4" y="110.5">PEG</text>
<text x="236.7" y="109.3">Mini Card X 2</text>
<text x="170.2" y="114.7">SATA</text>
<text x="240.5" y="119.6">MDC</text>
<text x="105.6" y="122">DDR-3</text>
<text x="165.2" y="122.9">SATA HDD</text>
<text x="106.4" y="131.1">GDDR</text>
<text x="106.8" y="126.6">( ~ 5.0 W )</text>
<text x="167.7" y="131.1">FAN</text>
<text x="107.2" y="139.7">LCD</text>
<text x="164.8" y="139.3">Audio AMP</text>
<text x="51.8" y="149.6">LAN (88E8055)</text>
<text x="166.5" y="147.5">USB (x 3)</text>
<text x="165.6" y="155.7">Touch Pad</text>
<text x="70.6" y="171.4">Value by Datasheet/Application notes (Value by measurement)</text>
</g>
<text font-size="2.3" fill="#040505" x="11.4" y="6.7">SAMSUNG PROPRIETARY</text>
<g font-size="2" fill="#040505">
<text x="31.8" y="4">4</text>
<text x="97.6" y="4">3</text>
<text x="163.4" y="4">2</text>
<text x="229.2" y="4">1</text>
<text x="3" y="26.2">D</text>
<text x="261.3" y="26.2">D</text>
<text x="3" y="72.3">C</text>
<text x="261.3" y="72.3">C</text>
<text x="3" y="119.2">B</text>
<text x="261.3" y="119.2">B</text>
<text x="3" y="164.4">A</text>
<text x="261.3" y="164.4">A</text>
<text x="217.8" y="171.2">BREMEN-M</text>
<text x="31.8" y="185">4</text>
<text x="97.6" y="185">3</text>
<text x="163.4" y="185">2</text>
<text x="229.3" y="185.1">1</text>
<text x="245.1" y="182.2">4</text>
<text x="257.2" y="182.2">56</text>
</g>
<g font-size="1.6" fill="#040505">
<text x="8.6" y="8.8">THIS DOCUMENT CONTAINS CONFIDENTIAL</text>
<text x="9.1" y="12">SAMSUNG ELECTRONICS CO’S PROPERTY.</text>
<text x="10.5" y="10.4">PROPRIETARY INFORMATION THAT IS</text>
<text x="5.1" y="13.7">DO NOT DISCLOSE TO OR DUPLICATE FOR OTHERS</text>
<text x="10.1" y="15.3">EXCEPT AS AUTHORIZED BY SAMSUNG.</text>
<text x="29.9" y="41.5">MICOM 3V ( TBD A )</text>
<text x="31.6" y="37.4">Adapter</text>
<text x="40.2" y="37.4">Battery</text>
<text x="34.5" y="43.5">1.8V ( TBD A )</text>
<text x="25.2" y="52.4" transform="rotate(-90 25.2 52.4)">3.3V_AUX ( TBD A )</text>
<text x="28.1" y="51.2" transform="rotate(-90 28.1 51.2)">5.0V_AUX ( TBD A )</text>
<text x="74.4" y="50.1">1.05V</text>
<text x="90.4" y="51">0.1 A (TBD)</text>
<text x="106.8" y="51">ITP</text>
<text x="29.9" y="57.9">1.05V ( TBD A )</text>
<text x="29.9" y="55.9">CPU CORE ( TBD A )</text>
<text x="74.4" y="54.7">CPU CORE</text>
<text x="74.4" y="58.8">1.5V</text>
<text x="74.4" y="56.7">1.05V (VCCP)</text>
<text x="90.8" y="55.9">41 A (TBD)</text>
<text x="90.8" y="57.9">4.5 A (TBD)</text>
<text x="133.5" y="56.3">3.3V</text>
<text x="152.1" y="57.2">0.75 A (TBD)</text>
<text x="167.7" y="55.9">Thermal</text>
<text x="167.7" y="57.9">Sensor</text>
<text x="207.6" y="56.7">3.3V</text>
<text x="207.6" y="54.7">MICOM 3V</text>
<text x="226.1" y="55.9">0.08 A (TBD)</text>
<text x="226.1" y="57.6">0.08 A (TBD)</text>
<text x="29.9" y="62.1">1.25V ( TBD A )</text>
<text x="29.9" y="64.1">3.3V ( TBD A )</text>
<text x="29.9" y="60">1.5V ( TBD A )</text>
<text x="90.8" y="60">0.13 A (TBD)</text>
<text x="207.6" y="64.1">MICOM 3V</text>
<text x="226.1" y="65.4">0.1 A (TBD)</text>
<text x="29.9" y="68.3">1.8V_AUX ( TBD A )</text>
<text x="29.9" y="70.3">0.9V( TBD A )</text>
<text x="29.9" y="66.2">5.0V ( TBD A )</text>
<text x="73.9" y="68.7">1.05V (VCCP)</text>
<text x="73.9" y="71.1">1.5V</text>
<text x="73.9" y="66.6">1.05V (MCH CORE)</text>
<text x="90.8" y="67.8">7.7 A (TBD)</text>
<text x="90.8" y="72">0.125 A (TBD)</text>
<text x="90.8" y="69.9">4.48 A (TBD)</text>
<text x="207.6" y="71.1">1.8V</text>
<text x="73.9" y="73.2">1.25V</text>
<text x="73.9" y="75.2">3.3V</text>
<text x="73.9" y="77.3">1.8V_AUX</text>
<text x="90.8" y="76">0.33 A (TBD)</text>
<text x="90.8" y="74">2.43A (TBD)</text>
<text x="133.5" y="72.7">3.3V</text>
<text x="152.1" y="73.6">0.25 A (TBD)</text>
<text x="207.6" y="73.2">3.3V</text>
<text x="90.8" y="78.1">3.79 A (TBD)</text>
<text x="133.5" y="81">3.3V</text>
<text x="152.1" y="81.8">0.2 A (TBD)</text>
<text x="207.6" y="82.2">3.3V_AUX</text>
<text x="226.1" y="83.4">0.6 A (TBD)</text>
<text x="34.7" y="87.8" transform="rotate(-90 34.7 87.8)">VDC INV ( TBD A )</text>
<text x="36.7" y="87.8" transform="rotate(-90 36.7 87.8)">PEX IO (TBD A)</text>
<text x="38.7" y="87.8" transform="rotate(-90 38.7 87.8)">VGA CORE (TBD A)</text>
<text x="40.8" y="87.8" transform="rotate(-90 40.8 87.8)">RTC_Battery</text>
<text x="73.9" y="85.1">1.05V</text>
<text x="73.9" y="89.2">3.3V</text>
<text x="73.9" y="87.1">1.5V</text>
<text x="91.2" y="86.3">1.13 A (TBD)</text>
<text x="91.2" y="88.4">2.4A</text>
<text x="96.1" y="88.4">(TBD)</text>
<text x="133.5" y="89.2">3.3V</text>
<text x="73.9" y="93.3">5V</text>
<text x="73.9" y="95.3">5V_AUX</text>
<text x="73.9" y="91.3">3.3V_AUX</text>
<text x="91.2" y="92.5">0.209 A (TBD)</text>
<text x="91.2" y="90.4">0.374 A (TBD)</text>
<text x="91.2" y="94.6">0.001 A (TBD)</text>
<text x="152.1" y="90">0.01 A (TBD)</text>
<text x="207.6" y="90.4">3.3V_AUX</text>
<text x="226.1" y="91.7">0.1 A (TBD)</text>
<text x="73.9" y="97.5">RTC_Battery</text>
<text x="91.2" y="96.6">0.001 A (TBD)</text>
<text x="91.2" y="98.6">0.006 A (TBD)</text>
<text x="133.5" y="97.5">3.3V</text>
<text x="152.1" y="98.2">0.015 A (TBD)</text>
<text x="207.6" y="99.9">5V</text>
<text x="207.6" y="97.5">3.3V</text>
<text x="69.8" y="104.4">1.0V-1.1V (EGFX CORE)</text>
<text x="91.2" y="105.7">17.75 A (TBD)</text>
<text x="133.5" y="106.4">5V</text>
<text x="133.5" y="104.4">3.3V</text>
<text x="152.1" y="105.7">0.06 A (TBD)</text>
<text x="152.1" y="107.3">0.07 A (TBD)</text>
<text x="207.6" y="105.7">3.3V</text>
<text x="226.1" y="106.9">1.5 A (TBD)</text>
<text x="69.8" y="112.6">1.2V (PEX IO)</text>
<text x="69.8" y="108.6">1.8V</text>
<text x="91.2" y="109.7">6.53 A (TBD)</text>
<text x="91.2" y="113.9">1.75 A (TBD)</text>
<text x="133.5" y="113.5">5V</text>
<text x="207.6" y="110.2">1.5V</text>
<text x="207.6" y="108.1">3.3V_AUX</text>
<text x="226.1" y="111">0.75A (TBD)</text>
<text x="226.1" y="109">0.5 A (TBD)</text>
<text x="69.8" y="115.1">3.3V</text>
<text x="91.2" y="115.9">0.67 A (TBD)</text>
<text x="152.1" y="114.3">1.5 A (TBD)</text>
<text x="164" y="114.3">ODD</text>
<text x="207.6" y="118.4">3.3V_AUX</text>
<text x="226.1" y="119.6">0.5 A (TBD)</text>
<text x="69.8" y="120.5">1.8V_AUX</text>
<text x="69.8" y="122.9">0.9V</text>
<text x="90.8" y="123.7">1 A (TBD)</text>
<text x="90.8" y="121.7">3.1 A (TBD)</text>
<text x="106" y="123.7">(Dual slots)</text>
<text x="133.5" y="122.1">5V</text>
<text x="152.1" y="122.9">0.22 A (TBD)</text>
<text x="69.8" y="130.3">1.8V</text>
<text x="90.8" y="131.2">3.1 A (TBD)</text>
<text x="133.5" y="130.3">5V</text>
<text x="152.1" y="131.2">0.16 A (TBD)</text>
<text x="72.2" y="136.9">3.3V (LCD 3V)</text>
<text x="72.2" y="139.8">19V (VDC INV)</text>
<text x="90.8" y="138.9">0.67 A (TBD)</text>
<text x="90.8" y="140.6">0.5</text>
<text x="94.4" y="140.6">A (TBD)</text>
<text x="133.5" y="138.5">5V</text>
<text x="152.1" y="139.4">1.5 A (TBD)</text>
<text x="24.6" y="148.9">P1.2V_LAN</text>
<text x="24.6" y="146.3">P3.3V_AUX</text>
<text x="39.8" y="147.6">0.08 A (TBD)</text>
<text x="39.8" y="149.6">0.29 A (TBD)</text>
<text x="133.5" y="146.3">5V</text>
<text x="152.1" y="147.6">2 A (TBD)</text>
<text x="24.6" y="150.9">P1.8V/2.5V_LAN</text>
<text x="39.8" y="151.7">0.15 A (TBD)</text>
<text x="133.5" y="155.4">5V</text>
<text x="152.1" y="155.8">0.2 A (TBD)</text>
<text x="248.7" y="173.5">ELECTRONICS</text>
<text x="217.4" y="177.6">POWER RAILS</text>
<text x="221.1" y="174.3">MAIN</text>
<text x="248.9" y="178.4">BA41-01174A</text>
</g>
<g font-size="1.5" fill="#040505">
<text x="236.4" y="182.5">PAGE</text>
<text x="251.1" y="182.5">OF</text>
</g>
<g font-size="1.3" fill="#040505">
<text x="186.7" y="170.1">MS YANG</text>
<text x="200.1" y="170.1">8/11/2009</text>
<text x="188" y="178.3">MK KIM</text>
<text x="188.1" y="174.2">SE LEE</text>
<text x="201" y="178.3">REV 0.9</text>
<text x="204.2" y="174.2">PV</text>
<text x="186.5" y="182.4">undefined</text>
<text x="214.6" y="182.4">October 20, 2009 21:30:55 PM</text>
</g>
<text font-size="1.2" fill="#040505" x="230.2" y="186.9">D:/Users/mobile39/mentor/Bremen/PV/Bremen-M_MAIN</text>
<text font-size=".9" fill="#040505" x="33.6" y="24.8">220V</text>
<g font-size=".8" fill="#040505">
<text x="173.1" y="172.3">CHECK</text>
<text x="173.1" y="168.3">DRAW</text>
<text x="194.4" y="168.3">DATE</text>
<text x="194.4" y="172.3">DEV. STEP</text>
<text x="207.6" y="168.3">TITLE</text>
<text x="173.1" y="176.5">APPROVAL</text>
<text x="194.4" y="176.5">REV</text>
<text x="240.5" y="176.5">PART NO.</text>
<text x="173.1" y="180.6">MODULE CODE</text>
<text x="194.4" y="180.6">LAST EDIT</text>
</g>
</svg>
